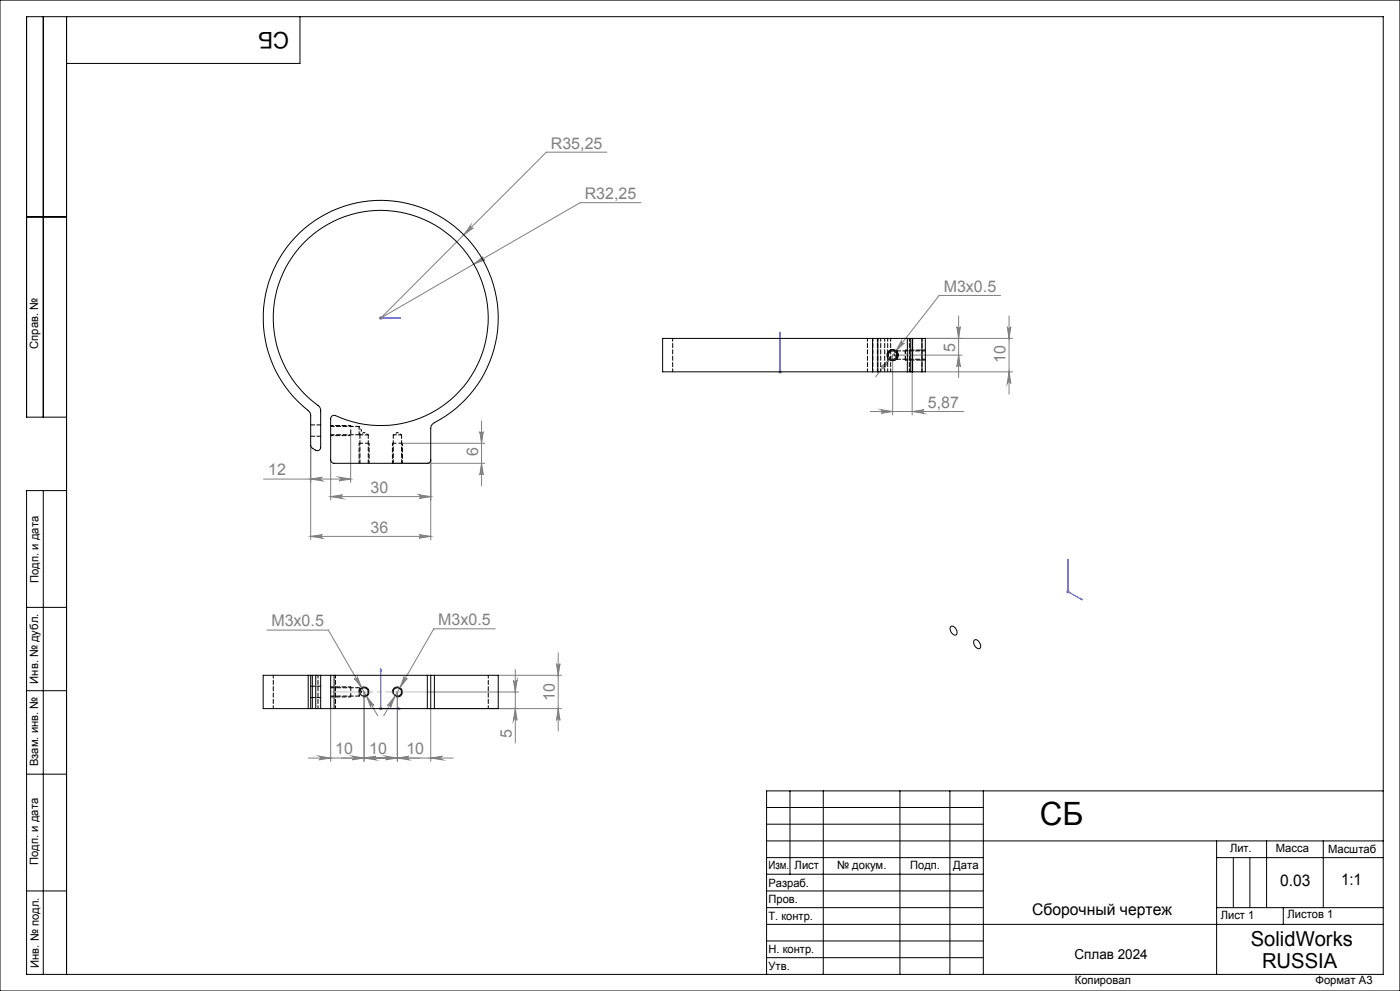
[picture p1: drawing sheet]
<svg xmlns="http://www.w3.org/2000/svg" width="420mm" height="297mm" viewBox="0 0 420 297" stroke-linecap="round" stroke-linejoin="round" font-family="sans-serif">
<g fill="none" stroke="#000" stroke-width=".3">
<path d="M0 0h420v297h-420zM13 5v120M20 5v287M90 5v14h-70M8 65h12M266.3 106.8a1.5 1.5 0 0 1 1.4-1.9 1.5 1.5 0 0 1 1.6 1.7 1.5 1.5 0 0 1-1.9 1.3M20 125h-12v-120h407v287h-407v-145h12M13 147v145M8 182h12M285.3 187.7a1.66 1.66 0 0 1 1.5 .8 1.66 1.66 0 0 1 0 1.8 1.75 1.75 0 0 1-1.5-2.6zM292.3 191.8a1.6 1.6 0 0 1 1.9 1.9l-.2 .5a1.48 1.48 0 0 1-1.9-1.6zM8 207h12"/>
<path d="M107.8 207.8a1.5 1.5 0 0 1 1.3-1.9 1.5 1.5 0 0 1 1.6 1.6 1.5 1.5 0 0 1-1.9 1.3M117.8 207.8a1.51 1.51 0 0 1 1.3-1.9 1.51 1.51 0 0 1 1.6 1.6 1.51 1.51 0 0 1-1.9 1.3M8 232h12M237 237v25M247 237v55M270 237v55M285 237v55M295 237v55M415 237h-185v55M230 257h65M230 242h65M230 247h65"/>
<path d="M230 252h185M365 252v40M365 257h50M370 257v15M375 257v15M380 252v20M397 252v20M8 267h12M230 262h65M230 267h65M230 272h65M230 277h185"/>
<path d="M365 272h50M385 272v5M230 282h65M230 287h65"/>
</g>
<path d="M105.2 129.4v1.1" fill="none" stroke="#000" stroke-width=".3" stroke-dasharray="1.3 .6" stroke-dashoffset=".5" stroke-linecap="butt"/>
<path d="M105.2 127.5v1.5" fill="none" stroke="#000" stroke-width=".3" stroke-dasharray="1.3 .6" stroke-dashoffset=".8" stroke-linecap="butt"/>
<path d="M271.6 107.9v-3M107.7 132.8h3M117.7 132.8h3M105.2 205.9v3" fill="none" stroke="#000" stroke-width=".3" stroke-dasharray="1.3 .6" stroke-dashoffset=".1" stroke-linecap="butt"/>
<g fill="none" stroke="#808080" stroke-width=".3">
<path d="M182.1 45.6h-18.2l-50 50.1M141.2 67.5a.55 .55 0 0 0 0 .8 .55 .55 0 0 0 .8 0l-2.9 2.1zM142.1 79.2l2.8-2.2a.53 .53 0 0 0-.2 .7 .53 .53 0 0 0 .8 .2zM192.3 60.7h-18.2l-59.9 34.6M113.7 95.3h1M113.9 95l.7 .7M114.2 94.8v1M287.1 97.9a.53 .53 0 0 0 .5 .5 .53 .53 0 0 0 .5-.5l-.5 3.5zM287.6 94.7v18.5M300.2 88.5h-18.4l-19.1 24.4M302.2 97.9a.53 .53 0 0 0 .5 .5 .53 .53 0 0 0 .5-.5l-.5 3.5zM302.7 94.7v23.4"/>
<path d="M233.5 111.4h1M233.7 111.1l.7 .7M234 110.9v1M234.4 111.1l-.7 .7M264.3 110l2.6-2.4-1.8 3.1a.54 .54 0 0 0-.1-.7 .54 .54 0 0 0-.7 0zM270.4 102.2a.54 .54 0 0 0 .2 .7 .54 .54 0 0 0 .7-.1l-2.6 2.4zM273.6 111.4v13M277.6 111.4h26.1M277.6 101.4h26.1M287.6 106.4l.5 3.5a.53 .53 0 0 0-.5-.5 .53 .53 0 0 0-.5 .5zM288.6 106.4h-20.8v18M302.7 111.4l.5 3.5a.53 .53 0 0 0-.5-.5 .53 .53 0 0 0-.5 .5z"/>
<path d="M93.2 133.5v28.2M99.2 137.9v12M105.2 130.6v14M118 138.8h27.5M120.7 132.9h24.8M129.2 137.9v23.8M143.9 129.4a.53 .53 0 0 0 .6 .5 .53 .53 0 0 0 .5-.5l-.5 3.5zM144.5 126.1v19.5M144.5 138.8l.5 3.5a.53 .53 0 0 0-.5-.5 .53 .53 0 0 0-.6 .5zM261.1 123.3h28M264.3 122.8l3.5 .5-3.5 .6a.55 .55 0 0 0 .5-.6 .55 .55 0 0 0-.5-.5zM273.6 123.3l3.6-.5a.55 .55 0 0 0-.6 .5 .55 .55 0 0 0 .6 .6z"/>
<path d="M79.1 143.6h26.1M93.2 143.6l3.5-.6a.55 .55 0 0 0-.5 .6 .55 .55 0 0 0 .5 .5zM99.2 148.8l3.5-.5a.55 .55 0 0 0-.5 .6 .55 .55 0 0 0 .5 .5zM99.2 148.8h30M101.7 143l3.5 .6-3.5 .5a.55 .55 0 0 0 .5-.5 .55 .55 0 0 0-.5-.6zM125.7 148.3l3.5 .5-3.5 .6a.55 .55 0 0 0 .5-.5 .55 .55 0 0 0-.5-.6zM93.2 160.8l3.5-.6a.53 .53 0 0 0-.5 .6 .53 .53 0 0 0 .5 .5zM93.2 160.8h36M125.7 160.2l3.5 .6-3.5 .5a.53 .53 0 0 0 .5-.5 .53 .53 0 0 0-.5-.6zM319.9 177.3h1M320 177l.7 .7M320.4 176.8v1"/>
<path d="M320.7 177l-.7 .7M80 188.8h18.5l14.8 25.7M148.6 188.5h-18.5l-15 26M166.9 198.9a.53 .53 0 0 0 .6 .5 .53 .53 0 0 0 .5-.5l-.5 3.5zM167.5 195.6v23.5M99.2 212.4v15.8M106.3 203.3a.53 .53 0 0 0 .7 .2 .53 .53 0 0 0 .2-.7l1.3 3.3zM109.2 207.4v20.8M110 208.7l2.2 2.8a.55 .55 0 0 0-.7-.2 .55 .55 0 0 0-.3 .7zM113.7 212.4h1M113.9 212l.7 .7M114.2 211.9v1"/>
<path d="M114.6 212l-.7 .7M118.5 208.7l-1.3 3.3a.55 .55 0 0 0-.2-.7 .55 .55 0 0 0-.8 .2zM119.2 207.4v20.8M121.2 202.8a.53 .53 0 0 0 .3 .7 .53 .53 0 0 0 .7-.2l-2.2 2.8zM128.2 207.4h27.4M129.2 212.4v15.8M149.5 202.4h19M154 203.9a.55 .55 0 0 0 .6 .5 .55 .55 0 0 0 .5-.5l-.5 3.5zM154.6 200.7v22M154.6 212.4l.5 3.5a.55 .55 0 0 0-.5-.5 .55 .55 0 0 0-.6 .5zM167.5 212.4l.5 3.5a.53 .53 0 0 0-.5-.5 .53 .53 0 0 0-.6 .5zM168.5 212.4h-40.3"/>
<path d="M92.5 227.2h43.5M95.7 226.6l3.5 .6-3.5 .5a.55 .55 0 0 0 .5-.5 .55 .55 0 0 0-.5-.6zM105.7 226.6l3.5 .6-3.5 .5a.55 .55 0 0 0 .5-.5 .55 .55 0 0 0-.5-.6zM109.2 227.2l3.5-.6a.55 .55 0 0 0-.5 .6 .55 .55 0 0 0 .5 .5zM115.7 226.6l3.5 .6-3.5 .5a.55 .55 0 0 0 .5-.5 .55 .55 0 0 0-.5-.6zM119.2 227.2l3.5-.6a.55 .55 0 0 0-.5 .6 .55 .55 0 0 0 .5 .5zM129.2 227.2l3.5-.6a.55 .55 0 0 0-.5 .6 .55 .55 0 0 0 .5 .5z"/>
</g>
<g fill="none" stroke="#00f" stroke-width=".3">
<path d="M114.1 95.3h.3zM114.2 95.3h.1M114.2 95.3h6M120.2 95.3h-.6h.6M234 99.5v.6v-.6M234 99.5v11.9M234 111.3v.3zM234 111.4h.1M320.4 167.6l.1 .6-.2-.2zM320.4 167.6v9.7l4.2 2.5M324.2 179.4l.4 .4-.4-.2zM114.2 200.5v11.9h6"/>
<path d="M114.2 200.5l.2 .6h-.3zM119.6 212.2l.6 .2-.6 .1z"/>
</g>
<path d="M271.6 107.9h6M277.6 104.9h-6M99.2 130.5h6M105.2 127.5h-6M107.7 132.8v6M110.7 138.8v-6M117.7 132.8v6M120.7 138.8v-6M99.2 208.9h6M105.2 205.9h-6" fill="none" stroke="#000" stroke-width=".3" stroke-dasharray="1.3 .6" stroke-dashoffset=".5"/>
<path d="M271.6 107.9h.1M105.2 129v.4M107.7 132.8h.1M117.7 132.8h.1M105.2 205.9h.1" fill="none" stroke="#000" stroke-width=".3" stroke-dasharray="1.3 .6"/>
<path d="M128.2 207.4h-28.8" fill="none" stroke="#c0c0c0" stroke-width=".3" stroke-dasharray="15.2 1.3 1.3 1.3" stroke-dashoffset="2.7"/>
<path d="M154 203.9a.55 .55 0 0 0 .6 .5 .55 .55 0 0 0 .5-.5l-.5 3.5zM154.6 212.4l.5 3.5a.55 .55 0 0 0-.5-.5 .55 .55 0 0 0-.6 .5z" fill="#808080"/>
<g fill="#00f">
<path d="M119.6 95.3h.6zM114.1 95.3h.3z"/>
<path d="M119.6 212.2l.6 .2-.6 .1zM114.2 200.5l.2 .6h-.3z"/>
<path d="M234 111.3v.3zM234 99.5v.6zM324.2 179.4l.4 .4-.4-.2zM320.4 167.6l.1 .6-.2-.2z"/>
</g>
<g fill="#808080">
<path d="M129.2 227.2l3.5-.6a.55 .55 0 0 0-.5 .6 .55 .55 0 0 0 .5 .5zM115.7 226.6l3.5 .6-3.5 .5a.55 .55 0 0 0 .5-.5 .55 .55 0 0 0-.5-.6zM109.2 227.2l3.5-.6a.55 .55 0 0 0-.5 .6 .55 .55 0 0 0 .5 .5zM95.7 226.6l3.5 .6-3.5 .5a.55 .55 0 0 0 .5-.5 .55 .55 0 0 0-.5-.6z"/>
<path d="M142.1 79.2l3.4-1.3a.53 .53 0 0 1-.8-.2 .53 .53 0 0 1 .2-.7zM141.2 67.5l-2.1 2.9 2.9-2.1a.55 .55 0 0 1-.8 0 .55 .55 0 0 1 0-.8zM99.2 148.8l3.5-.5a.55 .55 0 0 0-.5 .6 .55 .55 0 0 0 .5 .5zM125.7 148.3l3.5 .5-3.5 .6a.55 .55 0 0 0 .5-.5 .55 .55 0 0 0-.5-.6zM93.2 160.8l3.5-.6a.53 .53 0 0 0-.5 .6 .53 .53 0 0 0 .5 .5zM125.7 160.2l3.5 .6-3.5 .5a.53 .53 0 0 0 .5-.5 .53 .53 0 0 0-.5-.6zM93.2 143.6l3.5-.6a.55 .55 0 0 0-.5 .6 .55 .55 0 0 0 .5 .5zM101.7 143l3.5 .6-3.5 .5a.55 .55 0 0 0 .5-.5 .55 .55 0 0 0-.5-.6zM118.5 208.7l-2.3 2.8a.55 .55 0 0 1 .8-.2 .55 .55 0 0 1 .2 .7zM121.2 202.8l-1.2 3.3 2.2-2.8a.53 .53 0 0 1-.7 .2 .53 .53 0 0 1-.3-.7zM110 208.7l1.2 3.3a.55 .55 0 0 1 .3-.7 .55 .55 0 0 1 .7 .2zM106.3 203.3l2.2 2.8-1.3-3.3a.53 .53 0 0 1-.2 .7 .53 .53 0 0 1-.7-.2zM105.7 226.6l3.5 .6-3.5 .5a.55 .55 0 0 0 .5-.5 .55 .55 0 0 0-.5-.6zM119.2 227.2l3.5-.6a.55 .55 0 0 0-.5 .6 .55 .55 0 0 0 .5 .5zM264.3 110a.54 .54 0 0 1 .7 0 .54 .54 0 0 1 .1 .7l1.8-3.1zM270.4 102.2l-1.7 3 2.6-2.4a.54 .54 0 0 1-.7 .1 .54 .54 0 0 1-.2-.7zM264.3 122.8l3.5 .5-3.5 .6a.55 .55 0 0 0 .5-.6 .55 .55 0 0 0-.5-.5zM273.6 123.3l3.6-.5a.55 .55 0 0 0-.6 .5 .55 .55 0 0 0 .6 .6z"/>
<path d="M144.5 138.8l.5 3.5a.53 .53 0 0 0-.5-.5 .53 .53 0 0 0-.6 .5zM143.9 129.4a.53 .53 0 0 0 .6 .5 .53 .53 0 0 0 .5-.5l-.5 3.5z"/>
<path d="M166.9 198.9a.53 .53 0 0 0 .6 .5 .53 .53 0 0 0 .5-.5l-.5 3.5zM167.5 212.4l.5 3.5a.53 .53 0 0 0-.5-.5 .53 .53 0 0 0-.6 .5zM287.1 97.9a.53 .53 0 0 0 .5 .5 .53 .53 0 0 0 .5-.5l-.5 3.5zM287.6 106.4l.5 3.5a.53 .53 0 0 0-.5-.5 .53 .53 0 0 0-.5 .5zM302.2 97.9a.53 .53 0 0 0 .5 .5 .53 .53 0 0 0 .5-.5l-.5 3.5zM302.7 111.4l.5 3.5a.53 .53 0 0 0-.5-.5 .53 .53 0 0 0-.5 .5z"/>
</g>
<g fill="none" stroke="#000" stroke-width=".3">
<path d="M89.9 69.8a35.3 35.3 0 0 1 53.2 5.4 35.3 35.3 0 0 1-13.2 51.8l-.7 1.2v9.7a1.02 1.02 0 0 1-1 .9h-28a1.02 1.02 0 0 1-1-.9v-12.5a1.02 1.02 0 0 1 1.4-.8 32.3 32.3 0 0 0 45.8-30.3 32.3 32.3 0 0 0-47.5-27.4 32.3 32.3 0 0 0-3.3 54.7l.6 1.3v11.2a.99 .99 0 0 1-1.5 .8l-1.1-.6-.4-.6v-9.3l-.3-.9a35.5 35.5 0 0 1-3-53.7zM261.8 101.4h-63v10h63M261.8 111.4h1.5M261.8 101.4h1.5M261.8 101.4v10M263.3 101.4v10M263.3 111.4h8.9M263.3 101.4h8.9M272.2 111.4h.9M272.2 101.4h.9M272.2 101.4v10M273.1 111.4h.5"/>
<path d="M273.1 101.4h.5M273.1 101.4v10M273.6 111.4h.2M273.6 101.4h.2M273.6 101.4v10M273.8 101.4v10M273.8 111.4h2.8M273.8 101.4h2.8M276.6 101.4h1v10h-1M276.6 101.4v10M92.5 202.4h-13.5v10h13.5M92.5 212.4h.7"/>
<path d="M92.5 202.4h.7M92.5 202.4v10M93.2 212.4h.5M93.2 202.4h.5M93.2 202.4v10M93.7 212.4h1M93.7 202.4h1M93.7 202.4v10M94.7 212.4h1.5M94.7 202.4h1.5M94.7 202.4v10M96.2 212.4h3"/>
<path d="M96.2 202.4h3M96.2 202.4v10M99.2 212.4h1M99.2 202.4h1M99.2 202.4v10M100.2 202.4v10M100.2 212.4h28M100.2 202.4h28M128.2 212.4h1M128.2 202.4h1M128.2 202.4v10M129.2 212.4h1.1"/>
<path d="M129.2 202.4h1.1M129.2 202.4v10M130.3 202.4h19.2v10h-19.2M130.3 202.4v10"/>
<circle cx="267.8" cy="106.4" r="1.7"/>
<circle cx="267.8" cy="106.4" r="1.27"/>
<circle cx="109.2" cy="207.4" r="1.24"/>
<circle cx="119.2" cy="207.4" r="1.24"/>
</g>
<path d="M269.1 105.2v2.5M107.7 130.3v-2.5M110.5 130.3h-2.5M120.5 130.3h-2.5" fill="none" stroke="#000" stroke-width=".3" stroke-dasharray="1.3 .6" stroke-dashoffset=".3"/>
<path d="M93.2 130.7h3M96.2 127.3h-3M93.2 209.1h3M96.2 205.7h-3" fill="none" stroke="#000" stroke-width=".3" stroke-dasharray="1.3 .6" stroke-dashoffset=".1"/>
<path d="M269.1 107.7h8.5M277.6 105.2h-8.5M99.2 130.3h8.5M107.7 127.8h-8.5M108 130.3v8.5M110.5 138.8v-8.5M118 130.3v8.5M120.5 138.8v-8.5M99.2 208.6h8.5M107.7 206.1h-8.5" fill="none" stroke="#000" stroke-width=".3" stroke-dasharray="1.3 .6" stroke-dashoffset=".2"/>
<path d="M268.4 106.4l.7 1.3M269.1 105.2l-.7 1.2M107.7 130.3l.8-1.3M108.5 129l-.8-1.2M109.2 129.6l-1.2 .7M110.5 130.3l-1.3-.7M119.2 129.6l-1.2 .7M120.5 130.3l-1.3-.7M107.7 208.6l.8-1.2M108.5 207.4l-.8-1.3" fill="none" stroke="#000" stroke-width=".3" stroke-dasharray="1.3 .6" stroke-dashoffset=".7"/>
<path d="M107.7 207.4v-1.3M107.7 208.6v-1.2" fill="none" stroke="#000" stroke-width=".3" stroke-dasharray="1.3 .6" stroke-dashoffset=".6"/>
<g fill="none" stroke="#000" stroke-width=".3" stroke-dasharray="1.3 .6" stroke-dashoffset=".4">
<path d="M201.8 101.4v10M260.2 101.4v10M261.9 111.4v-10M263.2 101.4v10M263.3 111.4v-10M264.2 101.4v10M265.4 101.4v10M266.3 111.4v-10M267.2 111.4v-10M272.8 101.4v10M276.6 101.4v10M82 202.4v10"/>
<path d="M95.4 202.4v10M100.7 212.4v-10M146.5 212.4v-10"/>
</g>
<text font-size="9.6" x="311.9" y="247.3">СБ</text>
<text font-size="6.9" x="86.8" y="9.5" transform="rotate(-180 86.8 9.5)">СБ</text>
<g font-size="6.2">
<text x="375.2" y="283.5">SolidWorks</text>
<text x="378.6" y="290">RUSSIA</text>
</g>
<g font-size="4.8" fill="#808080">
<text x="165.2" y="44.5">R35,25</text>
<text x="175.4" y="59.6">R32,25</text>
<text x="283.1" y="87.5">M3x0.5</text>
<text x="286.5" y="105.6" transform="rotate(-90 286.5 105.6)">5</text>
<text x="301.7" y="108.8" transform="rotate(-90 301.7 108.8)">10</text>
<text x="278.4" y="122.2">5,87</text>
<text x="143.4" y="136.8" transform="rotate(-90 143.4 136.8)">6</text>
<text x="80.4" y="142.5">12</text>
<text x="111.2" y="147.8">30</text>
<text x="111.2" y="159.7">36</text>
<text x="81.4" y="187.7">M3x0.5</text>
<text x="131.5" y="187.4">M3x0.5</text>
<text x="166.4" y="210.2" transform="rotate(-90 166.4 210.2)">10</text>
<text x="153.5" y="221.3" transform="rotate(-90 153.5 221.3)">5</text>
<text x="100.6" y="226.1">10</text>
<text x="110.8" y="226.1">10</text>
<text x="121.9" y="226.1">10</text>
</g>
<g font-size="4.8">
<text x="384" y="265.6">0.03</text>
<text x="402.3" y="265.3">1:1</text>
<text x="309.6" y="274.1">Сборочный чертеж</text>
</g>
<text font-size="4.1" x="322.4" y="287.3">Сплав 2024</text>
<g font-size="3.4">
<text x="11.5" y="104.5" transform="rotate(-90 11.5 104.5)">Справ. №</text>
<text x="11.6" y="174.7" transform="rotate(-90 11.6 174.7)">Подп. и дата</text>
<text x="11.4" y="204.9" transform="rotate(-90 11.4 204.9)">Инв. № дубл.</text>
<text x="11.4" y="229.6" transform="rotate(-90 11.4 229.6)">Взам. инв. №</text>
<text x="369" y="255.5">Лит.</text>
<text x="382.8" y="255.5">Масса</text>
<text x="398.4" y="255.6">Масштаб</text>
<text x="11.4" y="259.2" transform="rotate(-90 11.4 259.2)">Подп. и дата</text>
<text x="230.5" y="260.5">Изм.</text>
<text x="238.4" y="260.4">Лист</text>
<text x="251.1" y="260.4">№ докум.</text>
<text x="273" y="260.4">Подп.</text>
<text x="286" y="260.4">Дата</text>
<text x="230.5" y="265.7">Разраб.</text>
<text x="230.5" y="275.7">Т. контр.</text>
<text x="230.6" y="270.7">Пров.</text>
<text x="366.2" y="275.3">Лист 1</text>
<text x="386.3" y="275.2">Листов 1</text>
<text x="230.6" y="285.7">Н. контр.</text>
<text x="11.6" y="290" transform="rotate(-90 11.6 290)">Инв. № подл.</text>
<text x="230.6" y="290.7">Утв.</text>
<text x="322.5" y="295">Копировал</text>
<text x="394.6" y="295">Формат А3</text>
</g>
</svg>
